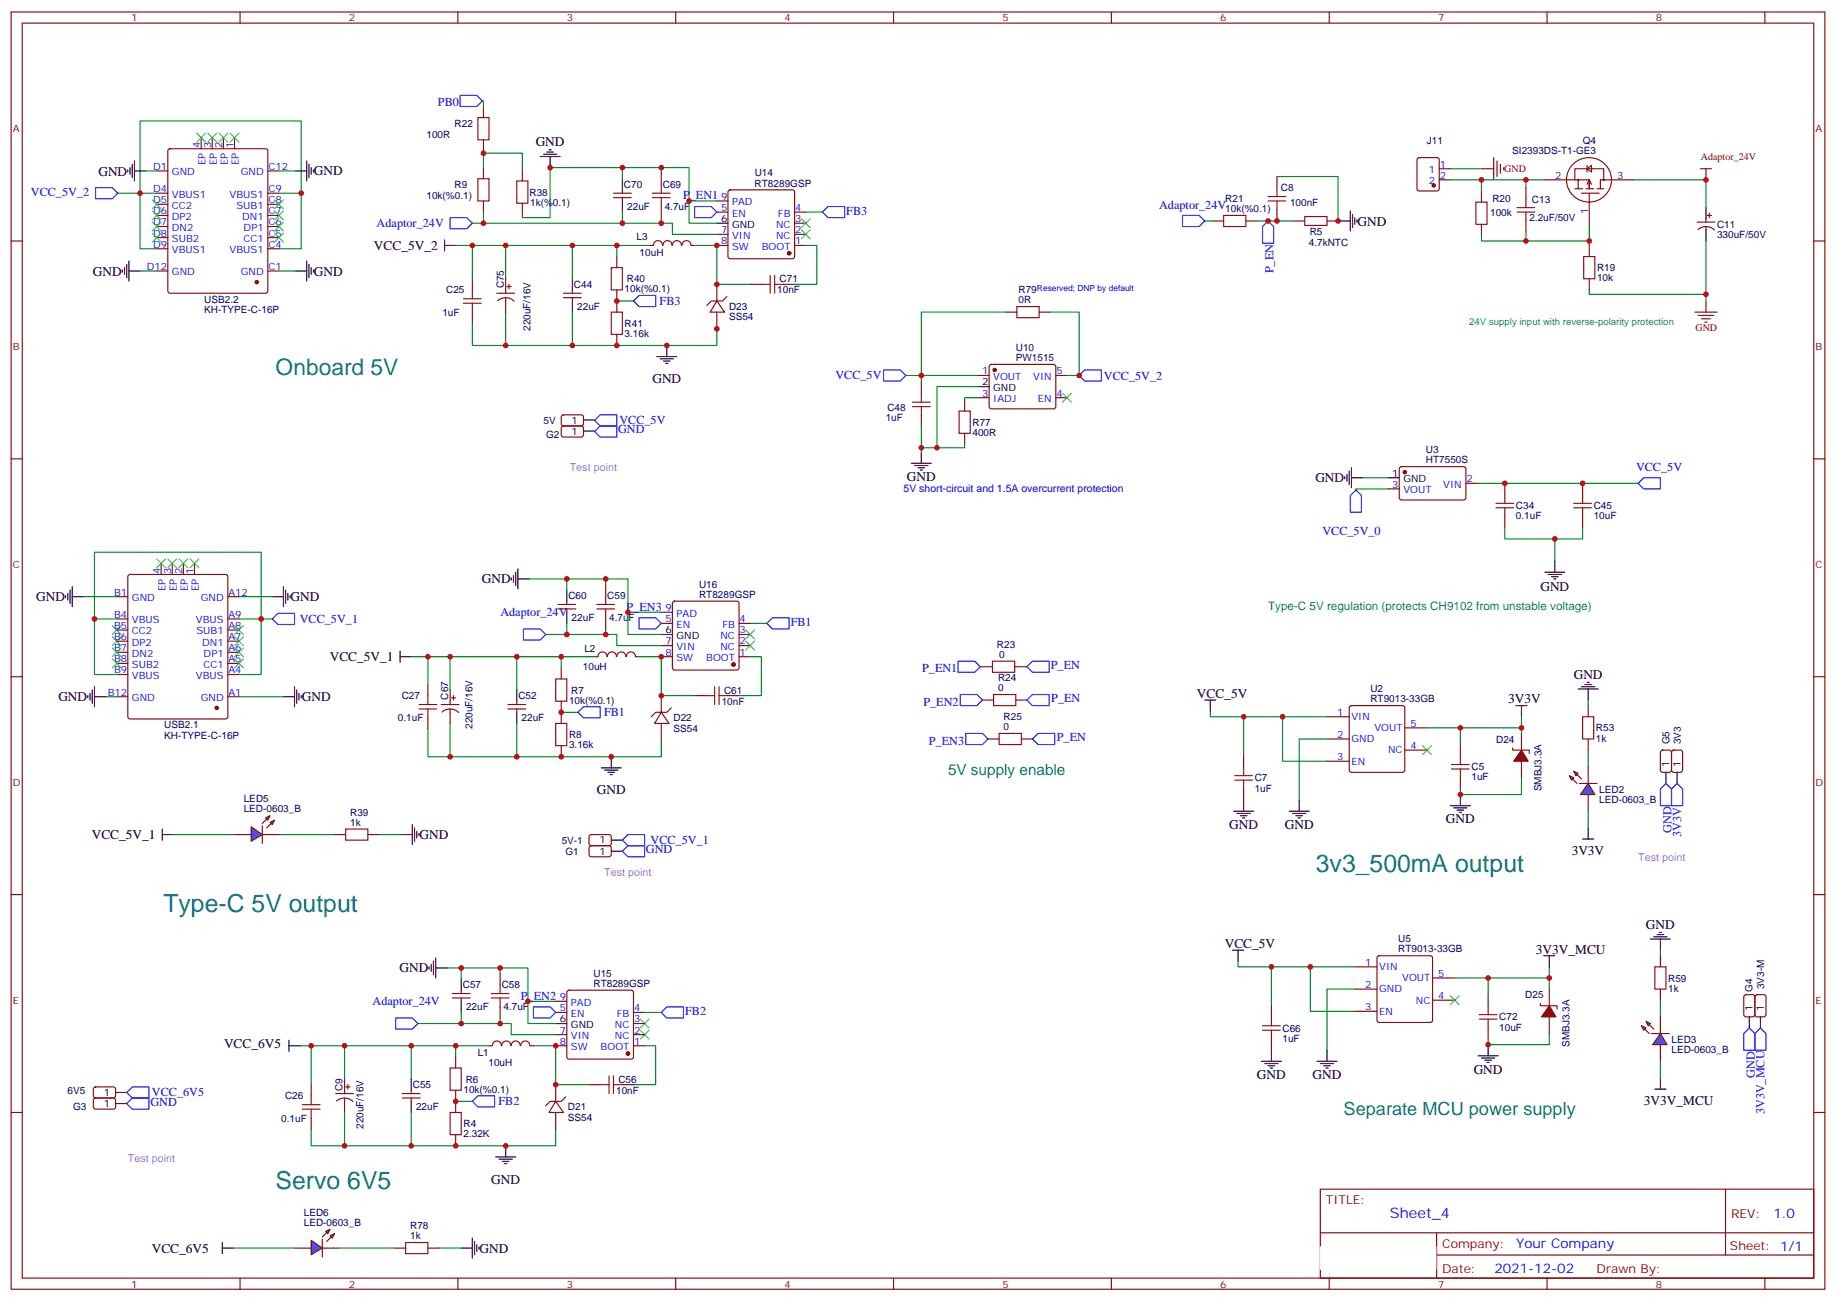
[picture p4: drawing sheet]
<svg xmlns="http://www.w3.org/2000/svg" width="583mm" height="413mm" viewBox="0 0 583 413" stroke-linecap="round" stroke-linejoin="round" font-family="sans-serif">
<g fill="none" stroke="#870000" stroke-width=".35">
<path d="M3.5 3.8h575.8v405.4h-575.8zM7.1 7.3h568.6v398.3h-568.6zM76.2 3.8v3.5M145.3 3.8v3.5M214.5 3.8v3.5M283.6 3.8v3.5M352.8 3.8v3.5M421.9 3.8v3.5M491.1 3.8v3.5M560.2 3.8v3.5M153.5 53.2v3.5M165.8 53.9v3.5"/>
<path d="M209.9 55v3.5M3.5 76.5h3.6M153.5 63.8v3.5M165.8 64.5v3.5M194.7 62.7h5.7M194.7 61.3h5.7M197.6 60.3v1M197.6 62.7v1.1M206.4 77.9h1M207.5 77.9a1.41 1.41 0 0 1 1.4-1.5 1.41 1.41 0 0 1 1.4 1.5M209.9 65.5v3.6M210.5 77.9a1.41 1.41 0 0 1 1.4-1.5 1.41 1.41 0 0 1 1.4 1.5"/>
<path d="M213.5 77.9a1.41 1.41 0 0 1 1.4-1.5 1.41 1.41 0 0 1 1.4 1.5M216.5 77.9a1.41 1.41 0 0 1 1.4-1.5 1.41 1.41 0 0 1 1.4 1.5M219.4 77.9h1.1M227.5 77.9h3.6M227.5 74.4h3.6M227.5 67.3h3.6M227.5 63.8h3.6M231.3 60.5l.5-.2h19.7l.5 .2 .2 .5v20.4l-.2 .5-.5 .2h-19.7l-.5-.2-.2-.5v-20.4zM252.2 77.9h3.6M252.2 74.4h3.6M252.2 70.8h3.6M252.2 67.3h3.6"/>
<path d="M575.7 76.5h3.6M157.7 93.1h5.6M158 95.4a3.8 3.8 0 0 1 5.2 .2M160.5 88.5v4.6M160.5 94.5v4.6M160.9 90.9h1.4M161.6 90.2v1.5M195.8 81.4v3.5M195.8 92v7.1M227.5 95.5l2.5 3.6h-4.6zM227.5 90.2v5.3M227.5 99.1v5.3"/>
<path d="M230.7 94.1l-1.4 1.4h-3.5l-1.4 1.4M238.1 90.2h3.6M248.7 90.2h3.5M195.8 106.1v3.5M3.5 145.6h3.6M575.7 145.6h3.6M177.1 193.3h5.6M177.1 191.8h5.6M179.9 190.8v1M179.9 193.3v1M192.3 185.5v3.5M192.3 196.1v3.5"/>
<path d="M209.9 197.8h3.5M209.9 194.3h3.5M213.7 191l.4-.2h19.8l.5 .2 .2 .5v20.4l-.2 .5-.5 .3h-19.8l-.5-.3-.2-.5v-20.4zM234.6 197.8h3.5M3.5 214.8h3.6M142.9 219v4.6M178.2 211.9v3.6M192.6 208.4a1.41 1.41 0 0 0-1.4-1.5 1.41 1.41 0 0 0-1.4 1.5h-1.1M192.8 208.4a1.41 1.41 0 0 1 1.4-1.5 1.41 1.41 0 0 1 1.4 1.5M195.8 208.4a1.41 1.41 0 0 1 1.4-1.5 1.41 1.41 0 0 1 1.4 1.5M198.9 208.4a1.41 1.41 0 0 1 1.4-1.5 1.41 1.41 0 0 1 1.4 1.5M201.8 208.4h1"/>
<path d="M209.9 208.4h3.5M209.9 204.9h3.5M234.6 208.4h3.5M234.6 204.9h3.5M234.6 201.4h3.5M575.7 214.8h3.6M140.1 223.6h5.6M140.3 226a3.8 3.8 0 0 1 5.3 .1M142.9 225v4.6M143.2 221.5h1.4M143.9 220.8v1.4M178.2 222.5v7.1"/>
<path d="M178.2 236.6v3.6M209.9 226.1l2.5 3.5h-4.6zM209.9 220.8v5.3M209.9 229.6v5.3M213.1 224.6l-1.4 1.5h-3.6l-1.4 1.4M220.5 220.8h3.5M231.1 220.8h3.5M106.2 264.9h3.5M116.8 264.9h3.5M3.5 283.9h3.6M575.7 283.9h3.6M143.6 316.7h5.6"/>
<path d="M143.6 315.3h5.6M146.4 314.3v1M146.4 316.7v1.1M158.7 309v3.5M158.7 319.5v3.6M176.4 317.8h3.5M180.2 314.5l.4-.2h19.8l.5 .2 .2 .5v20.4l-.3 .5-.4 .2h-19.8l-.5-.2-.2-.5v-20.4zM144.6 335.4v3.5M155.2 331.9h1.1M156.3 331.9a1.41 1.41 0 0 1 1.4-1.5 1.41 1.41 0 0 1 1.4 1.5M159.3 331.9a1.41 1.41 0 0 1 1.4-1.5 1.41 1.41 0 0 1 1.4 1.5M162.3 331.9a1.41 1.41 0 0 1 1.4-1.5 1.41 1.41 0 0 1 1.4 1.5"/>
<path d="M165.3 331.9a1.41 1.41 0 0 1 1.5-1.5 1.41 1.41 0 0 1 1.4 1.5M168.3 331.9h1M176.4 331.9h3.5M176.4 328.4h3.5M176.4 321.3h3.5M201.1 331.9h3.5M201.1 328.4h3.5M201.1 324.8h3.5M201.1 321.3h3.5M3.5 353.1h3.6M106.5 347.1h5.7M106.8 349.4a3.8 3.8 0 0 1 5.3 .2"/>
<path d="M109.4 342.5v4.6M109.4 348.5v4.6M109.7 344.9h1.4M110.4 344.2v1.5M144.6 346v7.1M176.4 349.5l2.5 3.6h-4.6zM176.4 344.2v5.3M176.4 353.1v5.3M179.6 348.1l-1.4 1.4h-3.6l-1.4 1.4M187 344.2h3.5M197.6 344.2h3.5M575.7 353.1h3.6"/>
<path d="M144.6 360.1v3.5M419.1 377.4h156.6v28.2h-156.6zM547.7 377.4v20.9M419.1 391.2h156.5M456 398.3h119.6M456 391.2v14.2M76.2 405.6v3.6M145.3 405.6v3.6M214.5 405.6v3.6M283.6 405.6v3.6M352.8 405.6v3.6M421.9 405.6v3.6"/>
<path d="M491.1 405.6v3.6M560.2 405.6v3.6"/>
</g>
<path d="M470.6 53.6h3.5M474.1 50v7.1M475.2 51.1v4.9M476.2 52.1v2.9M477.3 53.2v.7M539.8 53.6h3.5M541.5 53.6v3.5M538 99.1h7M541.5 95.5v3.6M539 100.1h5M540.1 101.2h2.8M541.2 102.2h.7" fill="none" stroke="#800000" stroke-width=".35"/>
<g fill="none" stroke="#008700" stroke-width=".35">
<path d="M197.6 53.2v3.5M209.9 53.2v1.8M460.4 53.6h10.2M144.6 77.9h51.2M149.9 70.8h63.5v3.6h14.1M153.5 67.3v3.5M160.5 77.9v10.6M181.7 77.9v10.6M197.6 67.3v3.5M206.4 77.9h-10.6v3.5M209.9 69.1v1.7M218.7 63.8v7h8.8"/>
<path d="M220.5 77.9h7v12.3h10.6M227.5 63.8h-8.8v-10.6h-44.1v15.9h-8.8v-1.1M255.8 77.9h3.5v12.3h-7.1M255.8 67.3h5.3M160.5 99.1v10.5h67v-5.6M181.7 99.1v10.5M195.8 95.5h5.3M167.9 183.7h31.4v10.6h10.6M179.9 183.7v3.6M179.9 197.8v3.6M192.3 183.7v1.8M192.3 199.6v1.8"/>
<path d="M199.3 194.3v7.1h10.6M238.1 197.8h5.3M130.5 208.4h47.7M142.9 208.4v10.6M164 208.4v10.6M173.2 201.4h22.6v3.5h14.1M188.7 208.4h-10.5v3.5M202.8 208.4h7.1v12.4h10.6M238.1 208.4h3.6v12.4h-7.1M142.9 229.6v10.6h67v-5.3M164 229.6v10.6M178.2 226.1h5.2"/>
<path d="M55 264.9h19.4M88.5 264.9h17.7M120.3 264.9h7.1M141.8 307.2h25.8v10.6h8.8M146.4 307.2v3.5M158.7 307.2v1.8M167.6 317.8v7h8.8M95.2 331.9h49.4M109.4 331.9v10.6M130.5 331.9v10.6M132.6 324.8h29.7v3.6h14.1M146.4 321.3v3.5"/>
<path d="M155.2 331.9h-10.6v3.5M158.7 323.1v1.7M169.3 331.9h7.1v12.3h10.6M204.6 331.9h3.5v12.3h-7M204.6 321.3h5.3M109.4 353.1v10.5h67v-5.2M130.5 353.1v10.5M144.6 349.5h5.3"/>
</g>
<g fill="#870000" stroke="#870000" stroke-width=".35">
<circle cx="250.5" cy="80.4" r=".53"/>
<circle cx="199.3" cy="334.4" r=".53"/>
<circle cx="232.8" cy="210.9" r=".53"/>
</g>
<g fill="none" stroke="#000" stroke-width=".35">
<path d="M171.4 49.7h6.4M172.5 49h4.2M173.6 48.3h2.1M174.3 47.6h.7M174.6 49.7v3.5M197.6 56.7v3.6M141.1 77.9h3.5M141.1 76.1v3.6M197.6 63.8v3.5M227.5 70.8h3.6M208.5 113.2h6.3M209.5 113.9h4.3"/>
<path d="M210.6 114.6h2.1M211.3 115.3h.7M211.7 109.6v3.6M162.3 183.4v.7M163 182.7v2.1M163.7 181.6v4.2M164.4 183.7h3.5M164.4 180.6v6.3M179.9 187.3v3.5M179.9 194.3v3.5M127 208.4h3.5M127 206.7v3.5"/>
<path d="M209.9 201.4h3.5M190.9 243.7h6.3M191.9 244.4h4.2M193 245.1h2.1M193.7 245.8h.7M194 240.2v3.5M51.5 264.9h3.5M51.5 263.1v3.5M127.4 264.9h3.5M130.9 261.7v6.3M131.6 262.7v4.3M132.3 263.8v2.1"/>
<path d="M133 264.5v.7M136.2 306.8v.8M136.9 306.1v2.2M137.6 305.1v4.2M138.3 307.2h3.5M138.3 304v6.4M146.4 310.7v3.6M146.4 317.8v3.5M91.7 331.9h3.5M91.7 330.1v3.6M176.4 324.8h3.5M157.3 367.2h6.4"/>
<path d="M158.4 367.9h4.2M159.5 368.6h2.1M160.2 369.3h.7M160.5 363.6v3.6"/>
</g>
<g fill="none" stroke="#a10000" stroke-width=".35">
<path d="M151.7 56.7h3.5v7.1h-3.5zM164 57.4h3.6v7.1h-3.6zM209.9 58.5v2.8M207.1 62.7h5.6M207.1 61.3h5.6M209.9 62.7v2.8M194 84.9h3.6v7.1h-3.6zM194 99.1h3.6v7h-3.6zM241.7 90.2h2.8M244.5 87.4v5.7M245.9 87.4v5.7M245.9 90.2h2.8"/>
<path d="M189.4 193.3h5.7M189.4 191.8h5.7M192.3 189v2.8M192.3 193.3v2.8M176.4 215.5h3.5v7h-3.5zM226.8 217.9v5.7M228.2 217.9v5.7M176.4 229.6h3.5v7h-3.5zM224 220.8h2.8M228.2 220.8h2.9M109.7 263.1h7.1v3.5h-7.1zM155.9 316.7h5.7"/>
<path d="M155.9 315.3h5.7M158.7 312.5v2.8M158.7 316.7v2.8M142.9 338.9h3.5v7.1h-3.5zM142.9 353.1h3.5v7h-3.5zM190.5 344.2h2.8M193.3 341.4v5.7M194.7 341.4v5.7M194.7 344.2h2.9"/>
</g>
<path d="M146 30.3h5.3l1.8 1.7-1.8 1.8h-5.3zM142.9 69.1h5.3l1.7 1.7-1.7 1.8h-5.3zM261.1 67.3l1.7-1.8h5.3v3.6h-5.3zM201.1 95.5l1.7-1.7h5.3v3.5h-5.3zM166.2 199.6h5.2l1.8 1.8-1.8 1.7h-5.2zM243.4 197.8l1.8-1.7h5.3v3.5h-5.3zM183.4 226.1l1.8-1.8h5.3v3.5h-5.3zM125.6 323.1h5.3l1.7 1.7-1.7 1.8h-5.3zM209.9 321.3l1.8-1.8h5.3v3.6h-5.3zM149.9 349.5l1.8-1.7h5.3v3.5h-5.3z" fill="none" stroke="#00f" stroke-width=".35"/>
<path d="M254.4 73l2.8 2.8M254.4 69.4l2.8 2.8M257.2 73l-2.8 2.8M257.2 69.4l-2.8 2.8M236.7 200l2.8 2.8M239.5 200l-2.8 2.8M236.7 203.5l2.8 2.8M239.5 203.5l-2.8 2.8M203.2 323.4l2.8 2.8M203.2 327l2.8 2.8M206 323.4l-2.8 2.8M206 327l-2.8 2.8" fill="none" stroke="#3c3" stroke-width=".35"/>
<path d="M79.7 262.4l3.6 2.5-3.6 2.1z" fill="#09f" stroke="#870000" stroke-width=".35"/>
<path d="M83.3 262v5.7z" fill="#f00" stroke="#870000" stroke-width=".35"/>
<g fill="#870000" stroke="#870000" stroke-width=".35">
<path d="M84.7 259.9l-1.4 1.4z"/>
<path d="M84.7 262.7l1.4-1.4z"/>
</g>
<g fill="#09f" stroke="#870000" stroke-width=".35">
<path d="M84.3 259.6l1.4-.7-.7 1.4z"/>
<path d="M85.7 261l1.4-.7-.7 1.4z"/>
</g>
<g fill="none" stroke="#870000" stroke-width=".35">
<path d="M49.7 54.3h3.6M53.5 47.4l.5-.2h30.3l.5 .2 .2 .5v44.5l-.2 .5-.5 .2h-30.3l-.5-.3-.2-.4v-44.5zM63.9 43.7v3.5M67.4 43.7v3.5M70.9 43.7v3.5M74.4 43.7v3.5M85 54.3h3.5M405.3 56v3.5M450 50.2l.5-.2h5.6l.7 .5v9.4l-.4 .7h-5.9l-.7-.5v-9.4zM456.8 57.1h3.6M456.8 53.6h3.6M49.7 68.4h3.6"/>
<path d="M49.7 61.3h3.6M49.7 64.8h3.6M49.7 71.9h3.6M49.7 75.4h3.6M49.7 79h3.6M85 68.4h3.5M85 61.3h3.5M85 64.8h3.5M85 71.9h3.5M85 75.4h3.5M85 79h3.5M384.9 70.1h3.5"/>
<path d="M395.5 70.1h3.5M405.3 66.6v3.5M410.6 70.1h3.6M421.2 70.1h3.5M538.7 70.5h5.6M539 72.9a3.8 3.8 0 0 1 5.2 .1M541.5 69.4v1.1M541.5 71.9v1.1M541.9 68.4h1.4M542.6 67.7v1.4M49.7 86h3.6M85 86h3.5"/>
<path d="M149.9 88.5v3.5M149.9 99.1v3.5M178.4 135.4l.5-.2h5.9l.4 .7-.1 2.4-.6 .4-5.9-.1-.4-.6v-2.1zM178.4 131.9l.5-.2h5.9l.4 .7-.1 2.4-.6 .4-5.9-.1-.4-.6v-2.1zM51.2 178.8v3.5M54.7 178.8v3.5M58.2 178.8v3.5M61.7 178.8v3.5M37 189.4h3.6M37 196.4h3.6M37 200h3.6M40.8 182.5l.5-.2h30.3l.5 .2 .2 .5v44.5l-.2 .5-.5 .2h-30.3l-.5-.3-.2-.4v-44.5z"/>
<path d="M72.3 189.4h3.5M72.3 196.4h3.5M72.3 200h3.5M37 203.5h3.6M37 207h3.6M37 210.5h3.6M37 214.1h3.6M72.3 203.5h3.5M72.3 207h3.5M72.3 210.5h3.5M72.3 214.1h3.5M135.8 217.2v3.6"/>
<path d="M311.5 211.6h3.5M322.1 211.6h3.5M37 221.1h3.6M72.3 221.1h3.5M135.8 227.8v3.6M311.9 222.2h3.5M313.6 234.5h3.5M322.4 222.2h3.6M324.2 234.5h3.5M394.8 239.8v3.5M421.2 227.5h7.1M421.2 234.5h7.1"/>
<path d="M428.5 224.1l.5-.2h16.2l.5 .2 .2 .5v19.8l-.2 .5-.5 .2h-16.2l-.5-.2-.2-.5v-19.8zM445.9 238.1h7.1M445.9 231h7.1M463.5 236.3v3.5M480.1 237.3v.8h5.3v1M483 232.8v5.3M527.3 238.3l.5-.2h2.1l.6 .4 .1 5.9-.5 .7h-2.3l-.7-.5-.1-5.8zM530.8 238.3l.5-.2h2.1l.7 .4v5.9l-.5 .7h-2.3l-.7-.5v-5.8zM394.8 250.4v3.5M421.2 241.6h7.1M463.5 246.9v3.5M483 241.6v5.3"/>
<path d="M74.4 264.9h5.3M83.3 264.9h5.2M187.2 268.6l.5-.2h5.9l.4 .7v2.4l-.7 .4h-5.9l-.4-.7v-2.1zM187.2 265.1l.5-.2h5.9l.4 .7v2.4l-.7 .4-5.9-.1-.4-.6v-2.1zM29.9 345.2l.4-.3 6 .1 .4 .7-.1 2.3-.6 .5-5.9-.1-.5-.6v-2.1zM29.9 348.7l.4-.2h6l.4 .7-.1 2.4-.6 .4-5.9-.1-.5-.6v-2.1zM98.8 344.2v3.6M98.8 354.8v3.6"/>
</g>
<g fill="none" stroke="#3c3" stroke-width=".35">
<path d="M62.4 42.3l2.9 2.8M65.3 42.3l-2.9 2.8M66 42.3l2.8 2.8M68.8 42.3l-2.8 2.8M69.5 42.3l2.8 2.8M72.3 42.3l-2.8 2.8M73 42.3l2.8 2.8M75.8 42.3l-2.8 2.8M48.3 63.4l2.9 2.9M48.3 67l2.9 2.8M48.3 70.5l2.9 2.8M48.3 74l2.9 2.8"/>
<path d="M51.2 63.4l-2.9 2.9M51.2 67l-2.9 2.8M51.2 70.5l-2.9 2.8M51.2 74l-2.9 2.8M87.1 67l2.9 2.8M87.1 63.4l2.9 2.9M87.1 70.5l2.9 2.8M87.1 74l2.9 2.8M90 63.4l-2.9 2.9M90 67l-2.9 2.8M90 70.5l-2.9 2.8M90 74l-2.9 2.8"/>
<path d="M49.7 177.4l2.9 2.8M52.6 177.4l-2.9 2.8M53.3 177.4l2.8 2.8M56.1 177.4l-2.8 2.8M56.8 177.4l2.8 2.8M59.6 177.4l-2.8 2.8M60.3 177.4l2.8 2.8M63.1 177.4l-2.8 2.8M35.6 198.5l2.9 2.9M38.5 198.5l-2.9 2.9M74.4 198.5l2.9 2.9M77.3 198.5l-2.9 2.9"/>
<path d="M35.6 202.1l2.9 2.8M35.6 205.6l2.9 2.8M35.6 209.1l2.9 2.8M38.5 202.1l-2.9 2.8M38.5 205.6l-2.9 2.8M38.5 209.1l-2.9 2.8M74.4 209.1l2.9 2.8M74.4 205.6l2.9 2.8M74.4 202.1l2.9 2.8M77.3 209.1l-2.9 2.8M77.3 205.6l-2.9 2.8M77.3 202.1l-2.9 2.8"/>
<path d="M451.6 236.6l2.8 2.9M454.4 236.6l-2.8 2.9"/>
</g>
<g fill="none" stroke="#000" stroke-width=".35">
<path d="M40.6 53.9v.7M41.3 53.2v2.1M42 52.1v4.3M42.7 54.3h3.5M42.7 51.1v6.3M93.8 54.3h3.6M97.4 51.1v6.3M98.1 52.1v4.3M98.8 53.2v2.1M99.5 53.9v.7M425.1 70.1h3.5M428.6 67v6.3"/>
<path d="M429.3 68v4.2M430 69.1v2.1M430.7 69.8v.7M541.5 65.9v3.5M541.5 73v3.5M38.8 85.7v.7M39.5 84.9v2.2M40.2 83.9v4.2M40.9 86h3.5M40.9 82.8v6.4M93.8 86h3.6M97.4 82.8v6.4"/>
<path d="M98.1 83.9v4.2M98.8 84.9v2.2M99.5 85.7v.7M185.2 136.8h3.5M185.2 133.3h3.5M20.8 189v.7M21.5 188.3v2.1M22.2 187.3v4.2M22.9 189.4h3.6M22.9 186.2v6.3M86.4 189.4h3.6M90 186.2v6.3"/>
<path d="M90.7 187.3v4.2M91.4 188.3v2.1M92.1 189v.7M29.3 219v4.2M30 217.9v6.4M93.5 217.9v6.4M94.2 219v4.2M27.9 220.8v.7M28.6 220.1v2.1M30 221.1h3.5M90 221.1h3.5M94.9 220.1v2.1"/>
<path d="M95.6 220.8v.7M382.4 222.2h3.5M384.2 222.2v3.5M481.2 223.9h3.5M483 223.9v3.6M391.6 257.5h6.3M392.6 258.2h4.3M393.7 258.9h2.1M394.4 259.6h.7M394.8 253.9v3.6M409.2 257.5h6.4M410.3 258.2h4.2"/>
<path d="M411.3 258.9h2.2M412 259.6h.7M412.4 253.9v3.6M460.4 255.7h6.3M461.4 256.4h4.3M462.5 257.1h2.1M463.2 257.8h.7M463.5 252.2v3.5M528.8 245.1v3.5M532.3 245.1v3.5M194 270.2h3.6M194 266.6h3.6"/>
<path d="M36.7 346.7h3.5M36.7 350.2h3.5"/>
</g>
<g fill="none" stroke="#008700" stroke-width=".35">
<path d="M46.2 54.3h3.5M88.5 54.3h5.3M405.3 56h19.4v14.1h.4M541.5 57.1v8.8M37.4 61.3h12.3M88.5 61.3h7.1v17.7h-7.1M95.6 61.3v-22.9h-51.2v40.6h5.3M149.9 77.9v10.6M382.4 70.1h2.5M399 70.1h11.6M44.4 86h5.3M88.5 86h5.3"/>
<path d="M149.9 102.6v7h10.6M26.5 189.4h10.5M30 196.4v17.7h7M37 196.4h-7v-21.1h52.9v38.8h-7.1M75.8 196.4h10.6M75.8 189.4h10.6M135.8 208.4v8.8M311.1 211.6h.4M325.6 211.6h.4M33.5 221.1h3.5M75.8 221.1h14.2M135.8 231.4v8.8h7.1"/>
<path d="M384.2 225.7v1.8h37M394.8 227.5v12.3M407.1 227.5v14.1h14.1M421.2 234.5h-8.8v19.4M453 231h10.5v5.3M483 227.5v3.5h-19.5M483 231v1.8M483 246.9v5.3h-19.5v-1.8M98.8 331.9v12.3M98.8 358.4v5.2h10.6"/>
</g>
<g fill="none" stroke="#00f" stroke-width=".35">
<path d="M30.3 59.5h5.3l1.8 1.8-1.8 1.8h-5.3zM220.5 65.5h5.3l1.7 1.8-1.7 1.8h-5.3zM375.4 68.4h5.2l1.8 1.7-1.8 1.8h-5.2zM402.5 70.1l1.8 1.8v5.3h-3.5v-5.3zM188.7 136.9l1.8-1.7h5.3v3.5h-5.3zM190.5 131.7h5.3v3.5h-5.3l-1.8-1.8zM86.4 196.4l1.8-1.7h5.3v3.5h-5.3zM202.8 196.1h5.3l1.8 1.7-1.8 1.8h-5.3zM304.1 209.8h5.3l1.7 1.8-1.7 1.8h-5.3zM326 211.6l1.7-1.8h5.3v3.6h-5.3zM304.8 220.4h5.3l1.8 1.8-1.8 1.7h-5.3zM306.6 232.8h5.3l1.7 1.7-1.7 1.8h-5.3z"/>
<path d="M327.7 220.4h5.3v3.5h-5.3l-1.7-1.7zM327.7 234.5l1.8-1.7h5.3v3.5h-5.3zM528.8 248.6l1.8 1.8v5.3h-3.6v-5.3zM532.3 248.6l1.8 1.8v5.3h-3.5v-5.3zM197.6 270.2l1.7-1.8h5.3v3.5h-5.3zM197.6 266.6l1.7-1.7h5.3v3.5h-5.3zM169.3 319.5h5.3l1.8 1.8-1.8 1.8h-5.3zM40.2 346.7l1.8-1.8h5.3v3.6h-5.3zM40.2 350.2l1.8-1.7h5.3v3.5h-5.3z"/>
</g>
<g fill="#870000" stroke="#870000" stroke-width=".35">
<path d="M483 238.1l2.1 3.5h-4.6z"/>
<circle cx="68.8" cy="224.6" r=".53"/>
<circle cx="81.5" cy="89.5" r=".53"/>
<circle cx="455.1" cy="58.8" r=".53"/>
</g>
<g fill="none" stroke="#a10000" stroke-width=".35">
<path d="M405.3 59.5v2.9M388.4 68.4h7.1v3.5h-7.1zM402.5 62.4h5.7M402.5 63.8h5.7M405.3 63.8v2.8M414.2 68.7h7v2.8h-7zM147.1 96.2h5.7M147.1 94.8h5.7M149.9 92v2.8M149.9 96.2v2.9M315 209.8h7.1v3.6h-7.1zM133 225h5.6"/>
<path d="M133 223.6h5.6M135.8 220.8v2.8M135.8 225v2.8M315.4 220.4h7v3.5h-7zM317.1 232.8h7.1v3.5h-7.1zM463.5 239.8v2.8M391.9 247.6h5.7M391.9 246.2h5.7M394.8 243.3v2.9M394.8 247.6v2.8M460.7 244.1h5.7M460.7 242.6h5.7"/>
<path d="M463.5 244.1v2.8M96 352h5.6M96 350.6h5.6M98.8 347.8v2.8M98.8 352v2.8"/>
</g>
<path d="M504.1 248.6l2.1 3.6h-4.6z" fill="#09f" stroke="#870000" stroke-width=".35"/>
<path d="M501.3 248.6h5.6z" fill="#f00" stroke="#870000" stroke-width=".35"/>
<g fill="#870000" stroke="#870000" stroke-width=".35">
<path d="M499.2 247.2l1.4 1.4z"/>
<path d="M500.6 245.8l1.4 1.4z"/>
</g>
<g fill="#09f" stroke="#870000" stroke-width=".35">
<path d="M498.1 246.2l1.4 .7-.7 .7z"/>
<path d="M499.5 244.8l1.4 .7-.7 .7z"/>
</g>
<g fill="none" stroke="#870000" stroke-width=".35">
<path d="M178.9 94.5h5.6M178.9 93.1h5.6M181.7 92v1.1M181.7 94.5v1M161.2 225h5.7M161.2 223.6h5.7M164 222.5v1.1M164 225v1.1M504.1 223.9v3.6M504.1 234.5v3.6M504.1 243.3v5.3M504.1 252.2v5.3"/>
<path d="M403.6 319.2v3.5M430 306.8h7.1M430 313.9h7.1M437.3 303.5l.5-.2h16.2l.5 .2 .2 .5v19.8l-.2 .5-.5 .2h-16.2l-.5-.2-.2-.5v-19.8zM454.7 317.4h7.1M454.7 310.4h7.1M472.4 315.7v3.5M488.9 318.5v.7h5.3v1.1M491.8 313.9v5.3M403.6 329.8v3.5M430 321h7.1M472.4 326.2v3.6"/>
<path d="M491.8 322.7v5.3M127.7 348.5h5.6M127.7 347.1h5.6M130.5 346v1.1M130.5 348.5v1"/>
</g>
<path d="M502.4 227.5h3.5v7h-3.5zM472.4 319.2v2.8M400.8 327h5.6M400.8 325.5h5.6M403.6 322.7v2.8M403.6 327v2.8M469.5 323.4h5.7M469.5 322h5.7M472.4 323.4v2.8" fill="none" stroke="#a10000" stroke-width=".35"/>
<g fill="none" stroke="#000" stroke-width=".35">
<path d="M181.7 88.5v3.5M181.7 95.5v3.6M164 219v3.5M500.9 218.7h6.4M502 217.9h4.2M503.1 217.2h2.1M503.8 216.5h.7M504.1 218.7v3.5M164 226.1v3.5M502.4 266.3h3.5M504.1 262.7v3.6M391.2 301.6h3.6"/>
<path d="M393 301.6v3.5M490 303.3h3.5M491.8 303.3v3.5M400.4 336.8h6.4M401.5 337.5h4.2M402.5 338.2h2.1M403.2 338.9h.7M403.6 333.3v3.5M418 336.8h6.4M419.1 337.5h4.2M420.2 338.2h2.1M420.9 338.9h.7"/>
<path d="M421.2 333.3v3.5M469.2 335.1h6.3M470.3 335.8h4.2M471.3 336.5h2.1M472 337.2h.7M472.4 331.5v3.6M130.5 342.5v3.5M130.5 349.5v3.6"/>
</g>
<g fill="none" stroke="#008700" stroke-width=".35">
<path d="M504.1 222.2v1.7M504.1 238.1v5.2M504.1 257.5v5.2M393 305.1v1.7h37M403.6 306.8v12.4M415.9 306.8v14.2h14.1M430 313.9h-8.8v19.4M461.8 310.4h10.6v5.3M491.8 306.8v3.6h-19.4M491.8 310.4v3.5M527 301.6v1.7M527 317.4v5.3"/>
<path d="M491.8 328v3.5h-19.4v-1.7"/>
</g>
<path d="M460.4 316l2.8 2.8M463.2 316l-2.8 2.8" fill="none" stroke="#3c3" stroke-width=".35"/>
<path d="M491.8 319.2l2.1 3.5h-4.6z" fill="#870000" stroke="#870000" stroke-width=".35"/>
<path d="M527 328l2.2 3.5h-4.6z" fill="#09f" stroke="#870000" stroke-width=".35"/>
<path d="M524.2 328h5.7z" fill="#f00" stroke="#870000" stroke-width=".35"/>
<g fill="#870000" stroke="#870000" stroke-width=".35">
<path d="M522.1 326.6l1.4 1.4z"/>
<path d="M523.5 325.2l1.4 1.4z"/>
</g>
<g fill="#09f" stroke="#870000" stroke-width=".35">
<path d="M521.1 325.5l1.4 .7-.7 .8z"/>
<path d="M522.5 324.1l1.4 .7-.7 .7z"/>
</g>
<g fill="none" stroke="#870000" stroke-width=".35">
<path d="M153.5 33.8v3.5M153.5 44.4v3.5M484.4 59.5v3.6M490.4 57.1h14.1v2.8v-2.8M499.9 57.1v-3.5h9.2v3.5M499.9 59.9h2.5M500.9 57.1v2.8M503.4 59.9h2.5M503.8 53.6l1.4-1.1v2.1zM503.8 52.5v2.1M504.5 57.1l.7 1.4M504.5 57.1l-.7 1.4"/>
<path d="M506.9 59.9h2.2M518.6 57.1h-10.6v2.8M470.3 60.6v3.5M470.3 71.2v3.5M484.4 70.1v3.6M502 61.3h5.6M504.5 61.3v9.9M504.5 77.9v3.5M504.5 88.5v3.5M310.4 119.2h3.6M314.2 115.8l.5-.2 20 .1 .4 .6v13l-.7 .5-20-.1-.4-.7v-12.7zM335.1 119.2h3.6"/>
<path d="M292.5 121.3v3.5M292.5 131.9v3.5M306.2 126.9v3.6M306.2 137.5v3.5M310.4 126.2h3.6M335.1 126.2h3.6M440.6 155.2h3.5M444.4 148.3l.5-.2 20 .1 .4 .6-.1 9.4-.6 .5-20-.1-.5-.6v-9.2zM465.3 153.4h3.5M477.7 153.4v3.5M502.4 153.4v3.5M477.7 164v3.5"/>
<path d="M502.4 164v3.5M527 303.3v3.5M527 313.9v3.5M553.7 315.9l.5-.2h2.1l.7 .4v5.9l-.4 .7h-2.4l-.6-.4-.1-5.9zM557.3 315.9l.4-.2h2.2l.6 .4 .1 5.9-.5 .7h-2.4l-.6-.4-.1-5.9zM527 322.7v5.3M527 331.5v5.3"/>
<circle cx="500.9" cy="57.1" r=".18"/>
<circle cx="504.4" cy="57.1" r="7.1"/>
<circle cx="509.1" cy="57.1" r=".18"/>
</g>
<g fill="none" stroke="#a10000" stroke-width=".35">
<path d="M151.7 37.3h3.5v7.1h-3.5zM468.5 64.1h3.5v7.1h-3.5zM481.5 67.3h5.7M481.5 65.9h5.7M484.4 63.1v2.8M484.4 67.3v2.8M502.7 81.4h3.5v7.1h-3.5zM289.6 129h5.7M289.6 127.6h5.7M292.5 124.8v2.8M292.5 129v2.9M304.4 130.5h3.6v7h-3.6z"/>
<path d="M474.8 159.7h5.7M477.7 156.9v2.8M499.5 159.7h5.7M502.4 156.9v2.8M474.8 161.1h5.7M477.7 161.1v2.9M499.5 161.1h5.7M502.4 161.1v2.9M525.3 306.8h3.5v7.1h-3.5z"/>
</g>
<g fill="none" stroke="#000" stroke-width=".35">
<path d="M310.4 122.7h3.6M289.3 147h6.3M290.3 147.7h4.3M291.4 148.4h2.1M292.1 149.2h.7M292.5 143.5v3.5M426.9 151.3v.7M427.6 150.6v2.1M428.3 149.5v4.2M429 151.6h3.5M429 148.4v6.4M440.6 151.6h3.5"/>
<path d="M493.5 178.1v3.5M490.4 181.6h6.3M491.4 182.3h4.3M492.5 183h2.1M493.2 183.7h.7M523.9 298h6.3M524.9 297.3h4.3M526 296.6h2.1M526.7 295.9h.7M527 298v3.6M555.3 322.7v3.5M558.8 322.7v3.5"/>
<path d="M525.3 345.7h3.5M527 342.1v3.6"/>
</g>
<g fill="none" stroke="#008700" stroke-width=".35">
<path d="M153.1 32h.4v1.8M153.5 53.2v-4.6h12.3v5.3M153.5 47.9v.7M460.4 57.1h9.9M484.4 57.1v2.4M490.4 57.1h-20.1v3.5M518.6 57.1h22.9M470.3 74.7v1.8h34.2M484.4 73.7v2.8M504.5 71.2v6.7M541.5 76.5v19M504.5 92v1.4h37"/>
<path d="M287.5 119.2h5M310.4 119.2h-17.9v2.1M338.7 119.2h3.8v.3M292.5 135.4v8.1M310.4 122.7h-13v19.4M310.4 126.2h-4.2v.7M306.2 141v1.1h-13.7M432.5 151.6h8.1M440.6 155.2h-10.2v.3M468.8 153.4h51.2M477.7 167.5v3.5h15.8M502.4 167.5v3.5h-8.9v7.1"/>
<path d="M527 336.8v5.3"/>
</g>
<path d="M280.5 117.4h5.3l1.7 1.8-1.7 1.7h-5.3zM342.5 119.2l1.8-1.8h5.3v3.5h-5.3zM428.6 157.3l1.8-1.8 1.8 1.8v5.3h-3.6zM520 153.4l1.8-1.8h5.2v3.6h-5.2zM555.3 326.2l1.7 1.8v5.3h-3.5v-5.3zM558.8 326.2l1.8 1.8v5.3h-3.6v-5.3z" fill="none" stroke="#00f" stroke-width=".35"/>
<g fill="#870000" stroke="#870000" stroke-width=".35">
<circle cx="445.9" cy="149.9" r=".53"/>
<circle cx="315.7" cy="117.4" r=".53"/>
</g>
<path d="M337.3 124.8l2.8 2.8M340.1 124.8l-2.8 2.8" fill="none" stroke="#3c3" stroke-width=".35"/>
<path d="M98.8 393.6l3.5 2.5-3.5 2.1z" fill="#09f" stroke="#870000" stroke-width=".35"/>
<path d="M102.3 393.3v5.6z" fill="#f00" stroke="#870000" stroke-width=".35"/>
<g fill="#870000" stroke="#870000" stroke-width=".35">
<path d="M102.3 392.6l1.4-1.4z"/>
<path d="M103.7 394l1.4-1.4z"/>
</g>
<g fill="#09f" stroke="#870000" stroke-width=".35">
<path d="M103.4 390.8l1.4-.7-.7 1.4z"/>
<path d="M104.8 392.2l1.4-.7-.7 1.4z"/>
</g>
<path d="M319.3 99.1h3.5M329.8 99.1h3.6M93.5 396.1h5.3M102.3 396.1h5.3M125.2 396.1h3.6M135.8 396.1h3.5" fill="none" stroke="#870000" stroke-width=".35"/>
<path d="M322.8 97.3h7v3.5h-7zM128.8 394.3h7v3.6h-7z" fill="none" stroke="#a10000" stroke-width=".35"/>
<path d="M70.6 396.1h3.5M70.6 394.3v3.6M146.4 396.1h3.5M149.9 392.9v6.4M150.6 394v4.2M151.3 395v2.2M152 395.7v.8" fill="none" stroke="#000" stroke-width=".35"/>
<path d="M319.3 99.1h-26.8v20.1M333.4 99.1h9.1v20.1M74.1 396.1h19.4M107.6 396.1h17.6M139.3 396.1h7.1" fill="none" stroke="#008700" stroke-width=".35"/>
<g fill="#c00">
<circle cx="227.5" cy="90.2" r=".88"/>
<circle cx="195.8" cy="95.5" r=".88"/>
<circle cx="227.5" cy="77.9" r=".88"/>
<circle cx="209.9" cy="70.8" r=".88"/>
<circle cx="197.6" cy="70.8" r=".88"/>
<circle cx="197.6" cy="53.2" r=".88"/>
<circle cx="209.9" cy="53.2" r=".88"/>
<circle cx="218.7" cy="63.8" r=".88"/>
<circle cx="160.5" cy="77.9" r=".88"/>
<circle cx="109.4" cy="331.9" r=".88"/>
<circle cx="167.6" cy="317.8" r=".88"/>
<circle cx="158.8" cy="307.2" r=".88"/>
<circle cx="146.4" cy="307.2" r=".88"/>
<circle cx="176.4" cy="331.9" r=".88"/>
<circle cx="144.6" cy="349.5" r=".88"/>
<circle cx="176.4" cy="344.2" r=".88"/>
<circle cx="209.9" cy="220.8" r=".88"/>
<circle cx="178.2" cy="226.1" r=".88"/>
<circle cx="209.9" cy="208.4" r=".88"/>
<circle cx="192.3" cy="201.4" r=".88"/>
<circle cx="179.9" cy="201.4" r=".88"/>
<circle cx="179.9" cy="183.7" r=".88"/>
<circle cx="192.3" cy="183.7" r=".88"/>
<circle cx="199.3" cy="194.3" r=".88"/>
<circle cx="142.9" cy="208.4" r=".88"/>
<circle cx="153.5" cy="70.8" r=".88"/>
<circle cx="174.6" cy="53.2" r=".88"/>
<circle cx="82.9" cy="196.4" r=".88"/>
<circle cx="30" cy="196.4" r=".88"/>
<circle cx="44.5" cy="61.3" r=".88"/>
<circle cx="95.6" cy="61.3" r=".88"/>
<circle cx="394.8" cy="227.5" r=".88"/>
<circle cx="407.1" cy="227.5" r=".88"/>
<circle cx="483" cy="231" r=".88"/>
<circle cx="463.6" cy="252.2" r=".88"/>
<circle cx="402.5" cy="70.1" r=".88"/>
<circle cx="424.7" cy="70.1" r=".88"/>
<circle cx="405.3" cy="70.1" r=".88"/>
<circle cx="149.9" cy="77.9" r=".88"/>
<circle cx="160.5" cy="109.6" r=".88"/>
<circle cx="98.8" cy="331.9" r=".88"/>
<circle cx="109.4" cy="363.6" r=".88"/>
<circle cx="135.8" cy="208.4" r=".88"/>
<circle cx="142.9" cy="240.2" r=".88"/>
<circle cx="472.4" cy="310.4" r=".88"/>
<circle cx="403.6" cy="306.8" r=".88"/>
<circle cx="415.9" cy="306.8" r=".88"/>
<circle cx="491.8" cy="310.4" r=".88"/>
<circle cx="472.4" cy="331.5" r=".88"/>
<circle cx="493.5" cy="171" r=".88"/>
<circle cx="502.4" cy="153.4" r=".88"/>
<circle cx="477.7" cy="153.4" r=".88"/>
<circle cx="484.4" cy="57.1" r=".88"/>
<circle cx="504.5" cy="76.5" r=".88"/>
<circle cx="484.4" cy="76.5" r=".88"/>
<circle cx="144.6" cy="331.9" r=".88"/>
<circle cx="130.5" cy="331.9" r=".88"/>
<circle cx="130.5" cy="363.6" r=".88"/>
<circle cx="144.6" cy="363.6" r=".88"/>
<circle cx="160.5" cy="363.6" r=".88"/>
<circle cx="195.8" cy="77.9" r=".88"/>
<circle cx="181.7" cy="77.9" r=".88"/>
<circle cx="181.7" cy="109.6" r=".88"/>
<circle cx="195.8" cy="109.6" r=".88"/>
<circle cx="211.7" cy="109.6" r=".88"/>
<circle cx="227.5" cy="104.4" r=".88"/>
<circle cx="164" cy="240.2" r=".88"/>
<circle cx="178.2" cy="240.2" r=".88"/>
<circle cx="194" cy="240.2" r=".88"/>
<circle cx="178.2" cy="208.4" r=".88"/>
<circle cx="164" cy="208.4" r=".88"/>
<circle cx="146.4" cy="324.8" r=".88"/>
<circle cx="158.8" cy="324.8" r=".88"/>
<circle cx="541.5" cy="57.1" r=".88"/>
<circle cx="541.5" cy="93.4" r=".88"/>
<circle cx="470.3" cy="57.1" r=".88"/>
<circle cx="463.6" cy="231" r=".88"/>
<circle cx="153.5" cy="48.6" r=".88"/>
<circle cx="292.5" cy="119.2" r=".88"/>
<circle cx="297.4" cy="142.1" r=".88"/>
<circle cx="292.5" cy="142.1" r=".88"/>
<circle cx="342.5" cy="119.2" r=".88"/>
</g>
<g fill="#fff" stroke="#fff" stroke-width=".35">
<path d="M527.5 399.7h27.6v5.1h-27.6z"/>
<path d="M419.1 395.7h36.7v7.1h-36.7z"/>
</g>
<g font-size="7.9" fill="#008080">
<text x="417.7" y="276.8">3v3_500mA output</text>
<text x="51.9" y="289.5">Type-C 5V output</text>
<text x="87.5" y="377.3">Servo 6V5</text>
</g>
<text font-size="7.2" fill="#008080" x="87.5" y="119.1">Onboard 5V</text>
<text font-size="5.8" fill="#008080" x="426.5" y="353.9">Separate MCU power supply</text>
<text font-size="4.9" fill="#008080" x="300.9" y="246.1">5V supply enable</text>
<text font-size="4.6" fill="#00f" x="441.2" y="386.4">Sheet_4</text>
<g font-size="4.2">
<text x="170" y="46.5">GND</text>
<text x="31.2" y="55.7">GND</text>
<text x="99.7" y="55.7">GND</text>
<text x="430.9" y="71.6">GND</text>
<text x="118.7" y="79.3">VCC_5V_2</text>
<text x="29.5" y="87.4">GND</text>
<text x="99.7" y="87.4">GND</text>
<text x="207.1" y="121.6">GND</text>
<text x="287.9" y="152.7">GND</text>
<text x="417.5" y="153.1">GND</text>
<text x="152.9" y="185.2">GND</text>
<text x="11.5" y="190.8">GND</text>
<text x="92.3" y="190.8">GND</text>
<text x="489" y="187.7">GND</text>
<text x="104.7" y="209.8">VCC_5V_1</text>
<text x="499.5" y="215.4">GND</text>
<text x="379.9" y="221.5">VCC_5V</text>
<text x="18.5" y="222.6">GND</text>
<text x="95.8" y="222.6">GND</text>
<text x="478.7" y="223.2">3V3V</text>
<text x="189.4" y="252.1">GND</text>
<text x="390.2" y="263.1">GND</text>
<text x="407.8" y="263.1">GND</text>
<text x="459" y="261.3">GND</text>
<text x="29.1" y="266.3">VCC_5V_1</text>
<text x="133.2" y="266.3">GND</text>
<text x="498.9" y="271.2">3V3V</text>
<text x="522.5" y="294.7">GND</text>
<text x="388.8" y="300.8">VCC_5V</text>
<text x="487.5" y="302.6">3V3V_MCU</text>
<text x="126.8" y="308.6">GND</text>
<text x="71.1" y="332.6">VCC_6V5</text>
<text x="467.8" y="340.7">GND</text>
<text x="399" y="342.5">GND</text>
<text x="416.6" y="342.5">GND</text>
<text x="521.8" y="350.6">3V3V_MCU</text>
<text x="155.9" y="375.6">GND</text>
<text x="48.2" y="397.5">VCC_6V5</text>
<text x="152.2" y="397.5">GND</text>
</g>
<g font-size="4.2" fill="#00f">
<text x="562.9" y="386.7">1.0</text>
<text x="481.3" y="396.2">Your Company</text>
<text x="474.4" y="404">2021-12-02</text>
</g>
<g font-size="3.9" fill="#00f">
<text x="139" y="33.8">PB0</text>
<text x="9.8" y="62.2">VCC_5V_2</text>
<text x="216.8" y="63.3">P_EN1</text>
<text x="268.6" y="68.1">FB3</text>
<text x="367.9" y="66.5">Adaptor_24V</text>
<text x="119.6" y="72.1">Adaptor_24V</text>
<text x="404.3" y="86.8" transform="rotate(-90 404.3 86.8)">P_EN</text>
<text x="209.4" y="96.8">FB3</text>
<text x="265.2" y="120.3">VCC_5V</text>
<text x="350.4" y="120.5">VCC_5V_2</text>
<text x="196.2" y="137.5">GND</text>
<text x="196.6" y="134.6">VCC_5V</text>
<text x="519.3" y="149.3">VCC_5V</text>
<text x="419.7" y="169.7">VCC_5V_0</text>
<text x="95.1" y="197.7">VCC_5V_1</text>
<text x="158.8" y="195.6">Adaptor_24V</text>
<text x="198.9" y="193.8">P_EN3</text>
<text x="251" y="198.6">FB1</text>
<text x="292.7" y="213.3">P_EN1</text>
<text x="333.5" y="212.4">P_EN</text>
<text x="191.7" y="227.3">FB1</text>
<text x="293.1" y="223.9">P_EN2</text>
<text x="333.7" y="222.9">P_EN</text>
<text x="294.9" y="236.3">P_EN3</text>
<text x="335.4" y="235.3">P_EN</text>
<text x="206.5" y="267.9">VCC_5V_1</text>
<text x="530.6" y="264.4" transform="rotate(-90 530.6 264.4)">GND</text>
<text x="533.6" y="265.6" transform="rotate(-90 533.6 265.6)">3V3V</text>
<text x="205" y="270.9">GND</text>
<text x="165.4" y="317.3">P_EN2</text>
<text x="118.3" y="319">Adaptor_24V</text>
<text x="217.5" y="322.1">FB2</text>
<text x="557" y="342" transform="rotate(-90 557 342)">GND</text>
<text x="48.2" y="348">VCC_6V5</text>
<text x="47.7" y="351">GND</text>
<text x="158.2" y="350.8">FB2</text>
<text x="560.1" y="353.7" transform="rotate(-90 560.1 353.7)">3V3V_MCU</text>
</g>
<g font-size="3.9" fill="#800">
<text x="420.9" y="382">TITLE:</text>
<text x="549.5" y="386.7">REV:</text>
<text x="457.8" y="396.2">Company:</text>
<text x="549.1" y="396.8">Sheet: 1/1</text>
<text x="457.8" y="403.9">Date:</text>
<text x="506.8" y="403.9">Drawn By:</text>
</g>
<text font-size="3.7" fill="#008080" x="402.5" y="193.7">Type-C 5V regulation (protects CH9102 from unstable voltage)</text>
<g font-size="3.4" fill="#f0f">
<text x="180.8" y="149.4">Test point</text>
<text x="520" y="273.3">Test point</text>
<text x="191.8" y="278.1">Test point</text>
<text x="40.6" y="368.9">Test point</text>
</g>
<text font-size="3.3" fill="#00f" x="286.8" y="156.2">5V short-circuit and 1.5A overcurrent protection</text>
<g font-size="3.2" fill="#800">
<text x="41.6" y="6.8">1</text>
<text x="110.8" y="6.8">2</text>
<text x="179.9" y="6.8">3</text>
<text x="249.1" y="6.8">4</text>
<text x="318.2" y="6.8">5</text>
<text x="387.3" y="6.8">6</text>
<text x="456.5" y="6.8">7</text>
<text x="525.6" y="6.8">8</text>
<text x="4.1" y="41.9">A</text>
<text x="576.3" y="41.9">A</text>
<text x="4.1" y="111.1">B</text>
<text x="576.3" y="111.1">B</text>
<text x="4.1" y="180.2">C</text>
<text x="576.3" y="180.2">C</text>
<text x="4.1" y="249.3">D</text>
<text x="576.3" y="249.3">D</text>
<text x="4.1" y="318.5">E</text>
<text x="576.3" y="318.5">E</text>
<text x="41.6" y="408.6">1</text>
<text x="110.8" y="408.6">2</text>
<text x="179.9" y="408.6">3</text>
<text x="249.1" y="408.6">4</text>
<text x="318.2" y="408.6">5</text>
<text x="387.3" y="408.6">6</text>
<text x="456.5" y="408.6">7</text>
<text x="525.6" y="408.6">8</text>
</g>
<g font-size="3.2" fill="#000080">
<text x="144.3" y="40.2">R22</text>
<text x="135.4" y="43.7">100R</text>
<text x="452.9" y="45.8">J11</text>
<text x="502.4" y="45.8">Q4</text>
<text x="480" y="49">SI2393DS-T1-GE3</text>
<text x="144.3" y="59.6">R9</text>
<text x="198.1" y="59.6">C70</text>
<text x="210.4" y="59.6">C69</text>
<text x="239.5" y="59.2">RT8289GSP</text>
<text x="239.6" y="56">U14</text>
<text x="135.4" y="63.1">10k(%0.1)</text>
<text x="168.1" y="62.1">R38</text>
<text x="168.3" y="65.3">1k(%0.1)</text>
<text x="388.9" y="64.1">R21</text>
<text x="406.6" y="60.7">C8</text>
<text x="409.5" y="65.3">100nF</text>
<text x="473.7" y="64.2">R20</text>
<text x="486.3" y="64.6">C13</text>
<text x="199.1" y="66.7">22uF</text>
<text x="211" y="66.7">4.7uF</text>
<text x="388.9" y="67.3">10k(%0.1)</text>
<text x="473" y="68.4">100k</text>
<text x="485.4" y="70.2">2.2uF/50V</text>
<text x="202.1" y="76.2">L3</text>
<text x="415.7" y="74.5">R5</text>
<text x="545" y="75.5">330uF/50V</text>
<text x="545" y="72.4">C11</text>
<text x="203" y="81.2">10uH</text>
<text x="415.4" y="78">4.7kNTC</text>
<text x="199" y="89.6">R40</text>
<text x="247.5" y="89.6">C71</text>
<text x="506.9" y="89.3">10k</text>
<text x="506.9" y="86.1">R19</text>
<text x="141.6" y="93.1">C25</text>
<text x="159.9" y="91.5" transform="rotate(-90 159.9 91.5)">C75</text>
<text x="182.2" y="91.4">C44</text>
<text x="198.3" y="92.8">10k(%0.1)</text>
<text x="246.7" y="93.1">10nF</text>
<text x="323.3" y="93.1">R79</text>
<text x="64.9" y="99.3">KH-TYPE-C-16P</text>
<text x="64.9" y="96.1">USB2.2</text>
<text x="140.4" y="100.2">1uF</text>
<text x="183.2" y="98.4">22uF</text>
<text x="231.4" y="101.7">SS54</text>
<text x="231.4" y="98.4">D23</text>
<text x="323.3" y="96.2">0R</text>
<text x="168.4" y="105" transform="rotate(-90 168.4 105)">220uF/16V</text>
<text x="198.3" y="106.9">3.16k</text>
<text x="198.3" y="103.8">R41</text>
<text x="322.4" y="111.4">U10</text>
<text x="322.4" y="114.6">PW1515</text>
<text x="281.7" y="130.5">C48</text>
<text x="172.6" y="134.4">5V</text>
<text x="281.1" y="133.7">1uF</text>
<text x="308.7" y="135.2">R77</text>
<text x="173.3" y="139">G2</text>
<text x="308.7" y="138.3">400R</text>
<text x="452.6" y="143.8">U3</text>
<text x="452.6" y="146.9">HT7550S</text>
<text x="481.2" y="161.6">C34</text>
<text x="505.9" y="161.6">C45</text>
<text x="481.2" y="164.8">0.1uF</text>
<text x="505.9" y="164.8">10uF</text>
<text x="180.4" y="190.1">C60</text>
<text x="192.8" y="190.1">C59</text>
<text x="221.9" y="189.7">RT8289GSP</text>
<text x="221.9" y="186.5">U16</text>
<text x="181.5" y="197.2">22uF</text>
<text x="193.3" y="197.2">4.7uF</text>
<text x="185.5" y="207.1">L2</text>
<text x="316.5" y="205.5">R23</text>
<text x="317.1" y="208.9">0</text>
<text x="185" y="212.7">10uH</text>
<text x="127.5" y="221.9">C27</text>
<text x="164.6" y="221.9">C52</text>
<text x="181.3" y="220.1">R7</text>
<text x="229.8" y="220.1">C61</text>
<text x="316.8" y="219.4">0</text>
<text x="316.8" y="216.1">R24</text>
<text x="435" y="219.7">U2</text>
<text x="142.2" y="222" transform="rotate(-90 142.2 222)">C67</text>
<text x="180.6" y="223.3">10k(%0.1)</text>
<text x="229.1" y="223.6">10nF</text>
<text x="435" y="222.9">RT9013-33GB</text>
<text x="52.2" y="231.2">USB2.1</text>
<text x="126.3" y="229">0.1uF</text>
<text x="150" y="231.3" transform="rotate(-90 150 231.3)">220uF/16V</text>
<text x="165.6" y="229">22uF</text>
<text x="213.8" y="232.2">SS54</text>
<text x="213.8" y="229">D22</text>
<text x="318.6" y="231.7">0</text>
<text x="318.6" y="228.5">R25</text>
<text x="506.6" y="232.1">R53</text>
<text x="52.2" y="234.4">KH-TYPE-C-16P</text>
<text x="180.6" y="237.4">3.16k</text>
<text x="180.6" y="234.3">R8</text>
<text x="474.9" y="235.7">D24</text>
<text x="506.6" y="235.4">1k</text>
<text x="530" y="236.3" transform="rotate(-90 530 236.3)">G5</text>
<text x="533.5" y="236.3" transform="rotate(-90 533.5 236.3)">3V3</text>
<text x="467.1" y="244.5">C5</text>
<text x="398.3" y="251.2">1uF</text>
<text x="398.3" y="248">C7</text>
<text x="467.1" y="247.7">1uF</text>
<text x="489.4" y="251.1" transform="rotate(-90 489.4 251.1)">SMBJ3.3A</text>
<text x="507.7" y="251.5">LED2</text>
<text x="77.4" y="257.8">LED-0603_B</text>
<text x="77.4" y="254.6">LED5</text>
<text x="507.6" y="254.8">LED-0603_B</text>
<text x="111.1" y="262">1k</text>
<text x="111.1" y="258.8">R39</text>
<text x="178.3" y="267.8">5V-1</text>
<text x="179.5" y="271.3">G1</text>
<text x="443.8" y="299.1">U5</text>
<text x="443.8" y="302.3">RT9013-33GB</text>
<text x="188.4" y="310">U15</text>
<text x="529.5" y="311.5">R59</text>
<text x="146.9" y="313.6">C57</text>
<text x="159.3" y="313.6">C58</text>
<text x="188.4" y="313.2">RT8289GSP</text>
<text x="484.2" y="316.8">D25</text>
<text x="529.5" y="314.7">1k</text>
<text x="556.3" y="314.8" transform="rotate(-90 556.3 314.8)">G4</text>
<text x="559.9" y="313.9" transform="rotate(-90 559.9 313.9)">3V3-M</text>
<text x="147.9" y="320.7">22uF</text>
<text x="159.8" y="320.7">4.7uF</text>
<text x="475.9" y="323.9">C72</text>
<text x="407.1" y="327.4">C66</text>
<text x="475.9" y="327.1">10uF</text>
<text x="151.6" y="335.2">L1</text>
<text x="407.1" y="330.6">1uF</text>
<text x="498.2" y="332.3" transform="rotate(-90 498.2 332.3)">SMBJ3.3A</text>
<text x="530.6" y="334.1">LED-0603_B</text>
<text x="530.6" y="330.9">LED3</text>
<text x="155.1" y="338.3">10uH</text>
<text x="21.4" y="347.2">6V5</text>
<text x="108.7" y="346.3" transform="rotate(-90 108.7 346.3)">C9</text>
<text x="131" y="345.4">C55</text>
<text x="147.1" y="346.8">10k(%0.1)</text>
<text x="147.8" y="343.6">R6</text>
<text x="195.6" y="347.1">10nF</text>
<text x="196.3" y="343.6">C56</text>
<text x="23.2" y="352.1">G3</text>
<text x="90.5" y="348.9">C26</text>
<text x="132.1" y="352.4">22uF</text>
<text x="180.3" y="352.4">D21</text>
<text x="89.3" y="356">0.1uF</text>
<text x="115.4" y="358.3" transform="rotate(-90 115.4 358.3)">220uF/16V</text>
<text x="147.1" y="357.8">R4</text>
<text x="180.3" y="355.7">SS54</text>
<text x="147.1" y="360.9">2.32K</text>
<text x="96.4" y="389">LED-0603_B</text>
<text x="96.4" y="385.9">LED6</text>
<text x="130.2" y="393.3">1k</text>
<text x="130.2" y="390.1">R78</text>
</g>
<g font-size="3.2" fill="#00f">
<text x="63.5" y="47" transform="rotate(-90 63.5 47)">4</text>
<text x="67" y="47" transform="rotate(-90 67 47)">3</text>
<text x="70.6" y="47" transform="rotate(-90 70.6 47)">2</text>
<text x="74.1" y="47" transform="rotate(-90 74.1 47)">1</text>
<text x="48.6" y="53.9">D1</text>
<text x="65.3" y="52.4" transform="rotate(-90 65.3 52.4)">EP</text>
<text x="68.8" y="52.4" transform="rotate(-90 68.8 52.4)">EP</text>
<text x="72.3" y="52.4" transform="rotate(-90 72.3 52.4)">EP</text>
<text x="75.8" y="52.4" transform="rotate(-90 75.8 52.4)">EP</text>
<text x="85.2" y="53.9">C12</text>
<text x="457" y="53.2">1</text>
<text x="54.6" y="55.7">GND</text>
<text x="76.4" y="55.7">GND</text>
<text x="453.5" y="58.5">2</text>
<text x="453.5" y="55">1</text>
<text x="457" y="56.7">2</text>
<text x="493.6" y="56.7">2</text>
<text x="513.3" y="56.7">3</text>
<text x="48.6" y="64.5">D5</text>
<text x="48.6" y="61">D4</text>
<text x="54.6" y="62.7">VBUS1</text>
<text x="72.9" y="62.7">VBUS1</text>
<text x="85.2" y="61">C9</text>
<text x="85.2" y="64.5">C8</text>
<text x="228.9" y="63.4">9</text>
<text x="232.4" y="65.2">PAD</text>
<text x="48.6" y="71.5">D7</text>
<text x="48.6" y="68">D6</text>
<text x="54.6" y="69.8">DP2</text>
<text x="54.6" y="66.3">CC2</text>
<text x="75" y="66.3">SUB1</text>
<text x="76.9" y="69.8">DN1</text>
<text x="85.2" y="68">C7</text>
<text x="85.2" y="71.5">C6</text>
<text x="228.9" y="67">5</text>
<text x="232.4" y="68.7">EN</text>
<text x="246.9" y="68.7">FB</text>
<text x="252.4" y="70.5">3</text>
<text x="252.4" y="67">4</text>
<text x="504.1" y="67.9" transform="rotate(-90 504.1 67.9)">1</text>
<text x="48.6" y="75.1">D8</text>
<text x="54.6" y="76.8">SUB2</text>
<text x="54.6" y="73.3">DN2</text>
<text x="77.3" y="76.8">CC1</text>
<text x="77.3" y="73.3">DP1</text>
<text x="85.2" y="75.1">C5</text>
<text x="228.9" y="74">7</text>
<text x="228.9" y="77.5">8</text>
<text x="232.4" y="75.8">VIN</text>
<text x="246.3" y="75.8">NC</text>
<text x="246.3" y="72.2">NC</text>
<text x="252.4" y="77.5">1</text>
<text x="252.4" y="74">2</text>
<text x="48.6" y="78.6">D9</text>
<text x="54.6" y="80.4">VBUS1</text>
<text x="72.9" y="80.4">VBUS1</text>
<text x="85.2" y="78.6">C4</text>
<text x="232.4" y="79.3">SW</text>
<text x="241.8" y="79.3">BOOT</text>
<text x="46.6" y="85.7">D12</text>
<text x="54.6" y="87.4">GND</text>
<text x="76.4" y="87.4">GND</text>
<text x="85.2" y="85.7">C1</text>
<text x="311.8" y="118.8">1</text>
<text x="335.3" y="118.8">5</text>
<text x="311.8" y="125.9">3</text>
<text x="315.3" y="120.6">VOUT</text>
<text x="328" y="120.6">VIN</text>
<text x="335.3" y="125.9">4</text>
<text x="315.3" y="127.6">IADJ</text>
<text x="329.5" y="127.6">EN</text>
<text x="442" y="154.8">3</text>
<text x="458.1" y="154.8">VIN</text>
<text x="465.5" y="153">2</text>
<text x="445.5" y="156.6">VOUT</text>
<text x="50.8" y="182.1" transform="rotate(-90 50.8 182.1)">4</text>
<text x="54.3" y="182.1" transform="rotate(-90 54.3 182.1)">3</text>
<text x="57.9" y="182.1" transform="rotate(-90 57.9 182.1)">2</text>
<text x="61.4" y="182.1" transform="rotate(-90 61.4 182.1)">1</text>
<text x="36.2" y="189">B1</text>
<text x="41.9" y="190.8">GND</text>
<text x="52.6" y="187.5" transform="rotate(-90 52.6 187.5)">EP</text>
<text x="56.1" y="187.5" transform="rotate(-90 56.1 187.5)">EP</text>
<text x="59.6" y="187.5" transform="rotate(-90 59.6 187.5)">EP</text>
<text x="63.1" y="187.5" transform="rotate(-90 63.1 187.5)">EP</text>
<text x="63.7" y="190.8">GND</text>
<text x="72.5" y="189">A12</text>
<text x="36.2" y="196.1">B4</text>
<text x="41.9" y="197.8">VBUS</text>
<text x="62.2" y="197.8">VBUS</text>
<text x="72.5" y="196.1">A9</text>
<text x="211.2" y="197.5">5</text>
<text x="211.2" y="194">9</text>
<text x="214.7" y="195.7">PAD</text>
<text x="234.8" y="197.5">4</text>
<text x="36.2" y="203.1">B6</text>
<text x="36.2" y="199.6">B5</text>
<text x="41.9" y="201.4">CC2</text>
<text x="62.3" y="201.4">SUB1</text>
<text x="72.5" y="199.6">A8</text>
<text x="72.5" y="203.1">A7</text>
<text x="214.7" y="199.2">EN</text>
<text x="228.7" y="202.8">NC</text>
<text x="229.3" y="199.2">FB</text>
<text x="234.8" y="201">3</text>
<text x="36.2" y="206.7">B7</text>
<text x="41.9" y="208.4">DN2</text>
<text x="41.9" y="204.9">DP2</text>
<text x="64.2" y="204.9">DN1</text>
<text x="64.6" y="208.4">DP1</text>
<text x="72.5" y="206.7">A6</text>
<text x="211.2" y="204.5">7</text>
<text x="211.2" y="208.1">8</text>
<text x="214.7" y="206.3">VIN</text>
<text x="214.7" y="209.8">SW</text>
<text x="224.2" y="209.8">BOOT</text>
<text x="228.7" y="206.3">NC</text>
<text x="234.8" y="208.1">1</text>
<text x="234.8" y="204.5">2</text>
<text x="36.2" y="213.7">B9</text>
<text x="36.2" y="210.2">B8</text>
<text x="41.9" y="215.5">VBUS</text>
<text x="41.9" y="211.9">SUB2</text>
<text x="62.2" y="215.5">VBUS</text>
<text x="64.6" y="211.9">CC1</text>
<text x="72.5" y="210.2">A5</text>
<text x="72.5" y="213.7">A4</text>
<text x="34.2" y="220.8">B12</text>
<text x="72.5" y="220.8">A1</text>
<text x="41.9" y="222.5">GND</text>
<text x="63.7" y="222.5">GND</text>
<text x="424.5" y="227.1">1</text>
<text x="429" y="228.5">VIN</text>
<text x="436.3" y="232.1">VOUT</text>
<text x="447.7" y="230.6">5</text>
<text x="424.5" y="234.2">2</text>
<text x="429" y="235.6">GND</text>
<text x="440.6" y="239.1">NC</text>
<text x="447.7" y="237.7">4</text>
<text x="424.5" y="241.2">3</text>
<text x="429" y="242.6">EN</text>
<text x="433.3" y="306.5">1</text>
<text x="437.8" y="307.9">VIN</text>
<text x="445.1" y="311.4">VOUT</text>
<text x="456.5" y="310">5</text>
<text x="177.7" y="317.4">9</text>
<text x="433.3" y="313.5">2</text>
<text x="437.8" y="315">GND</text>
<text x="456.5" y="317.1">4</text>
<text x="177.7" y="321">5</text>
<text x="181.2" y="322.7">EN</text>
<text x="181.2" y="319.2">PAD</text>
<text x="195.8" y="322.7">FB</text>
<text x="201.3" y="321">4</text>
<text x="433.3" y="320.6">3</text>
<text x="437.8" y="322">EN</text>
<text x="449.4" y="318.5">NC</text>
<text x="177.7" y="328">7</text>
<text x="181.2" y="329.8">VIN</text>
<text x="195.2" y="329.8">NC</text>
<text x="195.2" y="326.2">NC</text>
<text x="201.3" y="328">2</text>
<text x="201.3" y="324.5">3</text>
<text x="177.7" y="331.5">8</text>
<text x="181.2" y="333.3">SW</text>
<text x="190.6" y="333.3">BOOT</text>
<text x="201.3" y="331.5">1</text>
</g>
<g font-size="3.2" fill="#800000">
<text x="539.9" y="50.7">Adaptor_24V</text>
<text x="477.5" y="54.6">GND</text>
<text x="538.2" y="105.1">GND</text>
</g>
<g font-size="3.2">
<text x="228.9" y="70.5">6</text>
<text x="232.4" y="72.2">GND</text>
<text x="311.8" y="122.3">2</text>
<text x="315.3" y="124.1">GND</text>
<text x="181.4" y="134.5">1</text>
<text x="181.4" y="138">1</text>
<text x="442" y="151.3">1</text>
<text x="445.5" y="153">GND</text>
<text x="211.2" y="201">6</text>
<text x="214.7" y="202.8">GND</text>
<text x="529.9" y="243.3" transform="rotate(-90 529.9 243.3)">1</text>
<text x="533.4" y="243.3" transform="rotate(-90 533.4 243.3)">1</text>
<text x="190.2" y="267.7">1</text>
<text x="190.2" y="271.2">1</text>
<text x="556.3" y="321" transform="rotate(-90 556.3 321)">1</text>
<text x="559.9" y="321" transform="rotate(-90 559.9 321)">1</text>
<text x="177.7" y="324.5">6</text>
<text x="181.2" y="326.2">GND</text>
<text x="32.9" y="347.8">1</text>
<text x="32.9" y="351.3">1</text>
</g>
<text font-size="3.1" fill="#008080" x="466.4" y="103">24V supply input with reverse-polarity protection</text>
<text font-size="2.7" fill="#00f" x="329.2" y="92.3">Reserved; DNP by default</text>
</svg>
